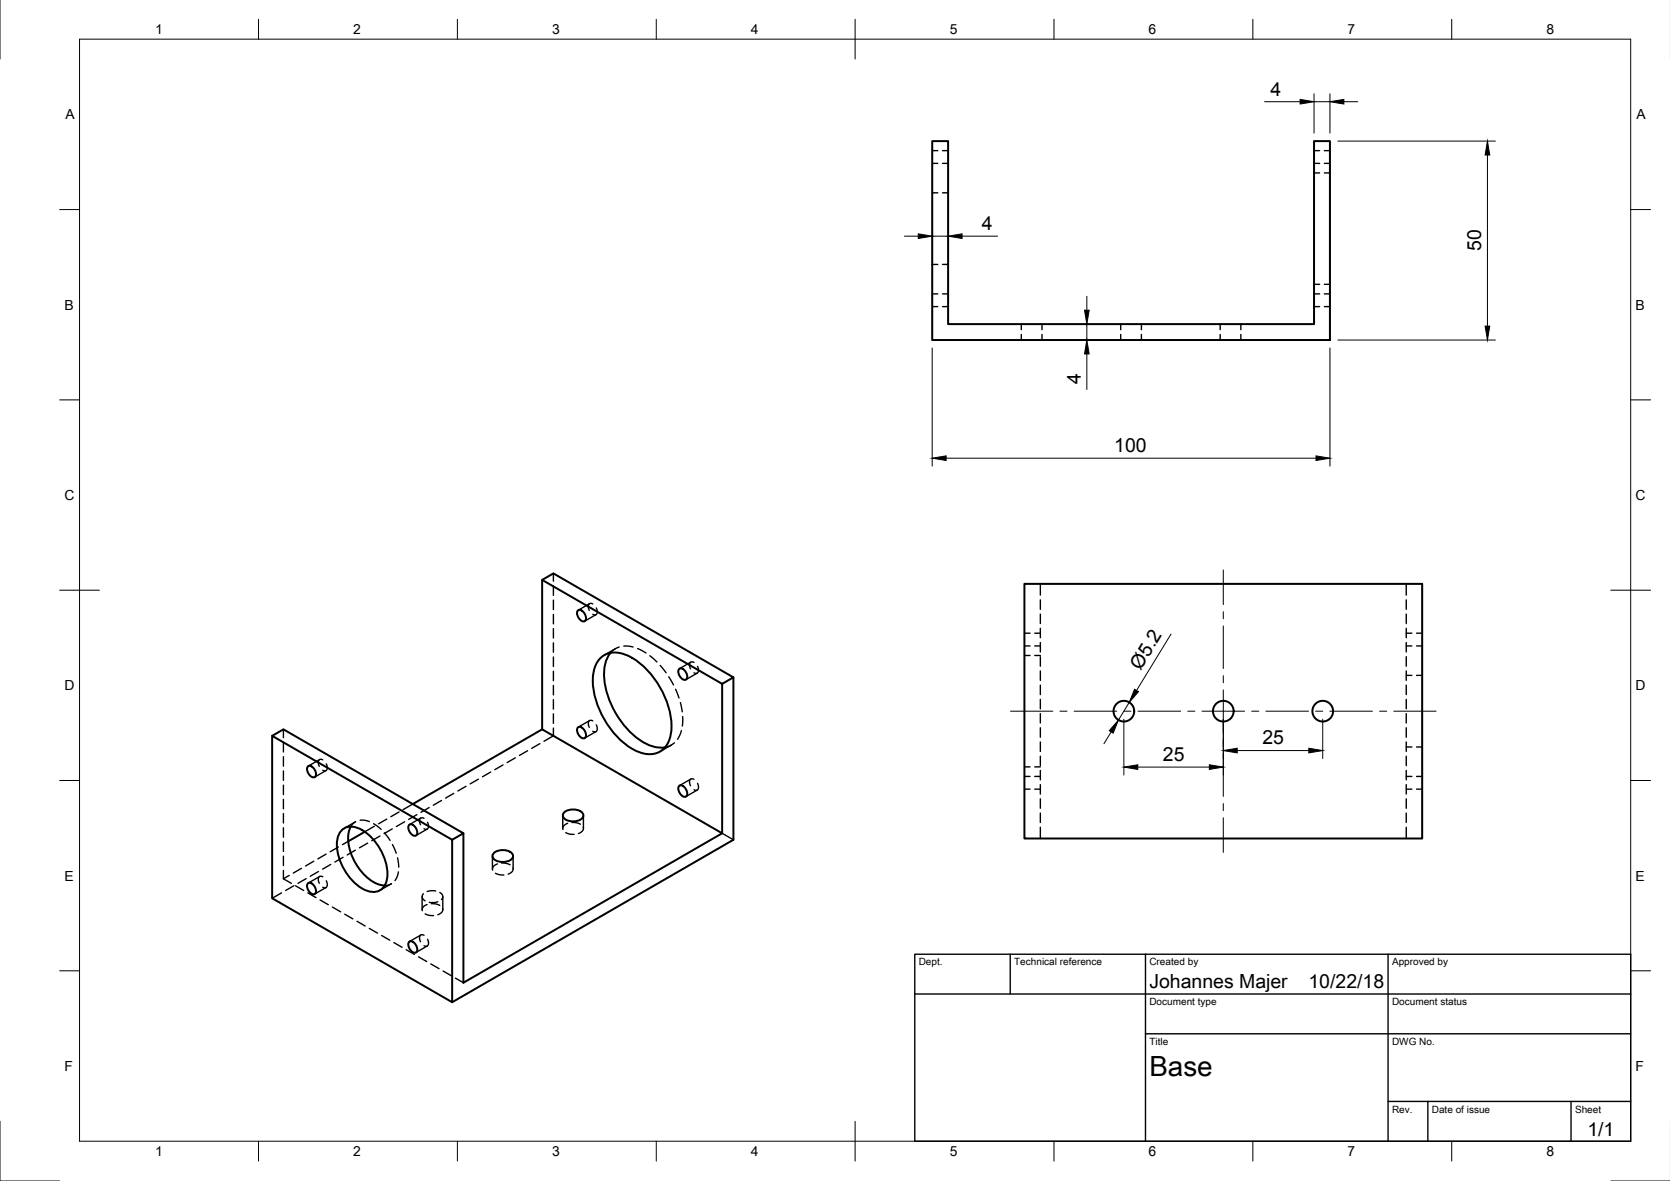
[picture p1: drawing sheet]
<svg xmlns="http://www.w3.org/2000/svg" width="420mm" height="297mm" viewBox="0 0 420 297" stroke-linecap="round" stroke-linejoin="round" font-family="sans-serif">
<!-- layer: Hidden -->
<g fill="none" stroke="#000" stroke-width=".35">
<path d="M234.5 37.9h1.4M237.1 37.9h1.4M330.6 37.9h1.4M333.2 37.9h1.4M234.5 41.1h1.4M234.5 48.5h1.4M237.1 41.1h1.4M237.1 48.5h1.4M330.6 41.1h1.4M330.6 43.5h1.4M333.2 41.1h1.4M333.2 43.5h1.4"/>
<path d="M234.5 77.1h1.4M234.5 73.9h1.4M234.5 66.5h1.4M237.1 77.1h1.4M237.1 73.9h1.4M237.1 66.5h1.4M330.6 77.1h1.4M330.6 73.9h1.4M330.6 71.5h1.4M333.2 77.1h1.4M333.2 73.9h1.4M333.2 71.5h1.4"/>
<path d="M257 81.5v1.4M257 84.1v1.4M262.2 81.5v1.4M262.2 84.1v1.4M282 81.5v1.4M282 84.1v1.4M287.2 81.5v1.4M287.2 84.1v1.4M307 81.5v1.4M307 84.1v1.4M312.2 81.5v1.4M312.2 84.1v1.4"/>
<path d="M139.2 144.2v2M139.2 147.4v2.4M139.2 150.9v2.4M139.2 154.5v2.4M139.2 158.1v2.4M148.3 151.8l-2.8 1.7M149.1 151.9a.8 .8 0 0 0-1 .1 .8 .8 0 0 0 0 1.1l.2 .4M149.9 154.6l-2.8 1.6M150 152.9l.2 .4a.8 .8 0 0 1 0 1.1 .8 .8 0 0 1-1.1 .1M257.7 159.3h1.4M260.3 159.3h1.4M261.7 146.9v2.8"/>
<path d="M261.7 150.9v2.4M261.7 154.4v2.4M261.7 158v2.4M353.8 159.3h1.4M353.8 146.9v2.8M353.8 150.9v2.4M353.8 154.4v2.4M353.8 158v2.4M356.4 159.3h1.4M139.2 161.7v2.4M139.2 165.2v2.4M139.2 168.8v2.4"/>
<path d="M139.2 172.4v2.4M139.2 176v2.4M139.2 179.5v2.4M154.9 163.1l-2.9 1.7M155.8 162.7l-1.2 .6-1 .9M156.9 162.5l2.4 .2M160.4 163.1l2.1 1.1M163.5 164.9l1.8 1.6M166.1 167.4l1.5 1.8M168.3 170.2l1.1 2.1M170 173.3l.8 2.3M171.2 176.7l.4 2.3"/>
<path d="M173.8 166.5l-2.8 1.7M174.6 166.6a.8 .8 0 0 0-1 .1 .8 .8 0 0 0 0 1.1l.1 .4M175.4 169.3l-2.8 1.6M175.5 167.6l.2 .4a.8 .8 0 0 1 0 1.1 .8 .8 0 0 1-1.1 .1M257.7 162.5h1.4M257.7 164.9h1.4M260.3 162.5h1.4M260.3 164.9h1.4M261.7 161.6v2.4M261.7 165.2v2.4M261.7 168.7v2.4M261.7 172.3v2.4"/>
<path d="M261.7 175.9v2.4M261.7 179.5v2.4M353.8 162.5h1.4M353.8 169.9h1.4M353.8 161.6v2.4M353.8 165.2v2.4M353.8 168.7v2.4M353.8 172.3v2.4M353.8 175.9v2.4M353.8 179.5v2.4M356.4 162.5h1.4M356.4 169.9h1.4"/>
<path d="M71.3 183.4v2.2M71.3 186.7v2.4M71.3 190.3v2.4M71.3 193.9v2.4M71.3 197.5v2.4M80.4 191l-2.8 1.7M81.2 191.1a.8 .8 0 0 0-1 .2 .8 .8 0 0 0 0 1l.1 .4M82 193.8l-2.8 1.6M82.1 192.1l.2 .4a.8 .8 0 0 1 0 1.1 .8 .8 0 0 1-1.1 .1M114.2 199.5l-2.1 1.2M117.3 197.8l-2.1 1.1M120.4 196l-2.1 1.2"/>
<path d="M123.5 194.2l-2.1 1.2M126.6 192.4l-2.1 1.2M129.6 190.6l-2 1.2M132.7 188.8l-2 1.2M135.8 187l-2 1.2M139.2 183.1v2l-2.3 1.3M148.3 181.2l-2.8 1.7M149.1 181.3a.8 .8 0 0 0-1 .2 .8 .8 0 0 0 0 1l.2 .4M149.9 184l-2.8 1.6M150 182.3l.2 .4a.8 .8 0 0 1 0 1.1 .8 .8 0 0 1-1.1 .1M168.9 187.4l-2.9 1.6M169.7 186.8l-1.1 .8-1.3 .4"/>
<path d="M171.4 183.8l-.9 2.1M171.8 180.2l-.1 2.4M173.8 195.9l-2.8 1.7M174.6 196a.8 .8 0 0 0-1 .2 .8 .8 0 0 0 0 1l.1 .4M175.4 198.7l-2.8 1.7M175.5 197l.2 .4a.8 .8 0 0 1 0 1.1 .8 .8 0 0 1-1.1 .1M257.7 195.3h1.4M257.7 198.5h1.4M257.7 192.9h1.4M260.3 195.3h1.4M260.3 198.5h1.4M260.3 192.9h1.4"/>
<path d="M261.7 183v2.4M261.7 186.6v2.4M261.7 190.2v2.4M261.7 193.8v2.3M261.7 197.3v2.4M353.8 195.3h1.4M353.8 198.5h1.4M353.8 187.9h1.4M353.8 183v2.4M353.8 186.6v2.4M353.8 190.2v2.4M353.8 193.8v2.3"/>
<path d="M353.8 197.3v2.4M356.4 195.3h1.4M356.4 198.5h1.4M356.4 187.9h1.4M71.3 201v2.4M71.3 204.6v2.4M71.3 208.2v2.4M71.3 211.8v2.3M71.3 215.3v2.4M71.3 218.9v2.1M75.8 218.4l-2 1.2M78.9 216.6l-2 1.2"/>
<path d="M80.1 219.2l-2 1.2M82 214.8l-2 1.2M83.2 217.4l-2 1.2M85.1 213l-2 1.2M86.3 215.6l-2.1 1.2M87.6 211.6l-1.4 .8M89.4 213.8l-2.1 1.2M89.4 206.7l-2.8 1.6M89.5 206.7l-1.2 1.2M90.6 206.3h1.2l1.1 .3M92.5 212.1l-2.1 1.1M94 207.2l1.9 1.4"/>
<path d="M94.2 207.8l-2.4 1.4M95.6 210.3l-2.1 1.2M96.7 209.5l1.4 1.9M97.3 206l-2.1 1.2M98.7 208.5l-2.1 1.2M98.7 212.4l1 2.2M100 215.7l.3 2.4M100.2 219.3l-.3 1.1-.5 1.1M100.4 204.2l-2.1 1.2M101.8 206.7l-2.1 1.2M103.9 202.2l-2.5 1.4M104.9 204.9l-2.1 1.2"/>
<path d="M105.9 205.7l-2.8 1.7M106.7 205.8a.8 .8 0 0 0-1.1 .2 .8 .8 0 0 0 0 1l.2 .4M107.5 208.5l-2.8 1.7M107.6 206.8l.1 .5a.8 .8 0 0 1 0 1 .8 .8 0 0 1-1 .1M108 203.1l-2.1 1.2M111.1 201.3l-2.1 1.2M123.9 215.3v3.3M124.7 219.6l.9 .4 1.2 .1M125.1 217.3a1.38 1.38 0 0 0-1.2 1.5M126.2 217.1h1.1l1 .4M129.1 218.3a1.37 1.37 0 0 1-1.3 1.6M129.1 215.3v3.3"/>
<path d="M141.6 205.1v3.3M142.3 209.4l1 .4 1.2 .1M142.8 207.1a1.38 1.38 0 0 0-1.2 1.5M143.9 206.9h1.1l1 .4M146.7 208.1a1.38 1.38 0 0 1-1.2 1.5M146.8 205.1v3.3M181.7 209.6l2.8 1.6M261.7 200.9v2.4M261.7 204.5v2.4M261.7 208.1v2.8M353.8 200.9v2.4M353.8 204.5v2.4"/>
<path d="M353.8 208.1v2.8M70.8 224.6l-2.3 1.3M71.3 221l2 1.2M72.8 220.2l-1.5 .8M73.9 222.8l-2 1.2M74.3 222.8l2.1 1.2M77 221l-2 1.2M77.4 224.6l2.1 1.2M80.4 220.5l-2.8 1.6M80.5 226.4l2.1 1.1M81.2 220.5a.8 .8 0 0 0-1 .2 .8 .8 0 0 0 0 1l.1 .5M82 223.2l-2.8 1.7"/>
<path d="M82.1 221.5l.2 .5a.8 .8 0 0 1 0 1 .8 .8 0 0 1-1.1 .1M83.6 228.1l2.1 1.2M86.7 229.9l2.1 1.2M89.8 231.7l2.1 1.2M92.9 233.5l2.1 1.2M96 235.3l2.1 1.2M98.4 222.3l-2.8 1.6M98.5 222.3l-1.7 .4M99.1 237.1l2.1 1.2M102.2 238.9l2.1 1.2M105.9 235.2l-2.8 1.6M106.2 225.5v3.3"/>
<path d="M106.5 224.8a1.07 1.07 0 0 0 .5 1.8M106.7 235.2a.8 .8 0 0 0-1.1 .2 .8 .8 0 0 0 0 1l.2 .5M107 229.8l.9 .4 1.2 .1M107.5 227.5h-.1a1.38 1.38 0 0 0-1.2 1.6M107.5 237.9l-2.8 1.7M107.6 236.2l.1 .5a.8 .8 0 0 1 0 1 .8 .8 0 0 1-1 .2M108.5 227.3l1.1 .1 1 .3M109.6 224.1l-1-.1-1.1 .2M110.1 226.8l-1 .2-1.1-.1M110.6 224.5a1.08 1.08 0 0 1 .5 1.7M111.4 228.5a1.37 1.37 0 0 1-1.2 1.6M111.4 225.5v3.3"/>
<path d="M105.3 240.7l2.1 1.1M108.4 242.4l2.1 1.2M111.5 244.2l2 1.2M114.6 246l2 1.2"/>
</g>
<!-- layer: Visible -->
<g fill="none" stroke="#000" stroke-width=".5">
<path d="M234.5 35.5h4v46h92.1v-46h4v50h-100.1zM136.4 145.9v37.5l45.3 26.2-65.1 37.6v-37.6M145.4 153.5a1.38 1.38 0 0 1 1.8 1.1 .97 .97 0 0 1 .3 1 .97 .97 0 0 1-.8 .7 2.09 2.09 0 0 1-1.3-2.8zM257.7 146.9h100.1v64h-100.1zM150.9 165.7a5.7 5.7 0 0 1 6.9-.9 21.1 21.1 0 0 1 11.1 19.2 5.5 5.5 0 0 1-6.3 5.6 15.4 15.4 0 0 1-9.8-7.3 18.7 18.7 0 0 1-3.4-13.8l.4-1.1zM153.6 164.2a10.1 10.1 0 0 0-1.3 8.4 22 22 0 0 0 10.1 14.4 8 8 0 0 0 4.9 1M170.9 168.2a1.38 1.38 0 0 1 1.8 1.1 .97 .97 0 0 1 .3 1 .97 .97 0 0 1-.9 .7 2.09 2.09 0 0 1-1.2-2.8zM181.7 172l2.8-1.6-45.3-26.2-2.8 1.7 45.3 26.1v37.6M184.5 170.4v40.8l-70.7 40.9-45.3-26.2v-40.8M77.5 192.8a1.38 1.38 0 0 1 1.8 1 .97 .97 0 0 1 .3 1 .97 .97 0 0 1-.9 .7 2.09 2.09 0 0 1-1.2-2.7zM136.4 183.4l-32.5 18.8M145.4 183a1.38 1.38 0 0 1 1.8 1 .97 .97 0 0 1 .3 1 .97 .97 0 0 1-.8 .7 2.09 2.09 0 0 1-1.3-2.7z"/>
<path d="M170.9 197.7a1.38 1.38 0 0 1 1.8 1 .97 .97 0 0 1 .3 1.1 .97 .97 0 0 1-.9 .6 2.09 2.09 0 0 1-1.2-2.7zM85.8 209a3.9 3.9 0 0 1 5.3-.2 13.8 13.8 0 0 1 6.3 12 3.6 3.6 0 0 1-5.3 3.1 13.5 13.5 0 0 1-7.3-12.5l.2-.9zM88.3 207.9a10 10 0 0 0 1.1 9.2 10 10 0 0 0 7.4 5.6M91.8 209.2l-4.2 2.4M102.9 207.5a1.38 1.38 0 0 1 1.9 1 .97 .97 0 0 1 .3 1.1 .97 .97 0 0 1-.9 .6 2.09 2.09 0 0 1-1.3-2.7zM113.8 211.2l2.8-1.6-45.3-26.2-2.8 1.7 45.3 26.1v40.9M124.2 214.6a3.5 3.5 0 0 1 4.8 .3 1.63 1.63 0 0 1-1.8 1.9 3.1 3.1 0 0 1-3.2-1.1v-.8zM141.9 204.3a3.5 3.5 0 0 1 4.8 .4 1.63 1.63 0 0 1-1.9 1.8 3.1 3.1 0 0 1-3.1-1v-.8zM77.5 222.2a1.38 1.38 0 0 1 1.8 1 .97 .97 0 0 1 .3 1.1 .97 .97 0 0 1-.9 .6 2.09 2.09 0 0 1-1.2-2.7zM102.9 236.9a1.38 1.38 0 0 1 1.9 1 .97 .97 0 0 1 .3 1.1 .97 .97 0 0 1-.9 .6 2.09 2.09 0 0 1-1.3-2.7z"/>
<circle cx="282.8" cy="178.9" r="2.6"/>
<circle cx="307.8" cy="178.9" r="2.6"/>
<circle cx="332.8" cy="178.9" r="2.6"/>
</g>
<!-- layer: Border -->
<g fill="none" stroke="#000" stroke-width=".25">
<path d="M0 -.1v15M20 9.9h390.3v277.1h-390.3zM65 4.8v5.1M115.1 4.8v5.1M165.1 4.8v5.1M215.1 4.8v10.1M265.2 4.8v5.1M315.2 4.8v5.1M365.2 4.8v5.1M15 52.7h5M410.3 52.7h5M15 100.6h5"/>
<path d="M410.3 100.6h5M15 148.4h10M405.3 148.4h10M15 196.3h5M410.3 196.3h5M15 244.2h5M410.3 244.2h5M0 282v15h15M65 287v5M115.1 287v5M165.1 287v5M215.1 282v10"/>
<path d="M265.2 287v5M315.2 287v5M365.2 287v5M405.3 297h14.9"/>
</g>
<!-- layer: TitleBlock -->
<path d="M230.2 240h180.1v47h-180.1zM230.2 250h180.1M254.2 240v10M288.2 240v47M349.2 240v47M288.2 260h122.1M349.2 277h61.1M359.2 277v10M395.3 277v10" fill="none" stroke="#000" stroke-width=".35"/>
<!-- layer: Dimensions -->
<g fill="none" stroke="#000" stroke-width=".25">
<path d="M318.2 25.6h8.9M330.6 23.6v9.9M330.6 25.6h4M334.6 23.6v9.9M336.6 35.5h39.6M338.1 25.6h3.5M374.2 39v43M227.5 59.4h3.5M234.5 59.4h4M242 59.4h9M273.4 74.5v3.5M234.5 87.5v29.7"/>
<path d="M273.4 81.5v4M273.4 89v9M334.6 87.5v29.7M336.6 85.5h39.6M238 115.2h93.1M294.6 159.5l-8.7 14.2M284.1 176.7l-2.7 4.4M279.6 184.1l-1.9 3M282.8 180.9v14M286.3 192.9h18M307.8 180.9v14M311.3 188.8h18"/>
<path d="M332.8 180.9v9.9"/>
</g>
<g fill="#000" stroke="#000" stroke-width=".25">
<path d="M327.1 25l3.5 .6-3.5 .6zM334.6 25.6l3.5-.6v1.2zM374.2 35.5l.6 3.5h-1.2zM231 58.8l3.5 .6-3.5 .6zM238.5 59.4l3.5-.6v1.2zM272.9 78h1.1l-.6 3.5zM273.4 85.5l.6 3.5h-1.1zM373.6 82h1.2l-.6 3.5zM234.5 115.2l3.5-.5v1.1zM331.1 114.7l3.5 .5-3.5 .6zM285.4 173.4l1 .6-2.3 2.7zM281.4 181.1l-1.3 3.3-1-.6z"/>
<path d="M282.8 192.9l3.5-.5v1.1zM304.3 192.4l3.5 .5-3.5 .6zM307.8 188.8l3.5-.6v1.2zM329.3 188.2l3.5 .6-3.5 .6z"/>
</g>
<!-- layer: Center Lines -->
<g fill="none" stroke="#000" stroke-width=".25">
<path d="M307.8 143.3v8.8M307.8 153.9v1.7M307.8 157.4v10.8M254.2 178.9h10.7M266.7 178.9h1.8M270.2 178.9h10.8M282.8 178.9h1.7M286.3 178.9h10.7M298.8 178.9h1.8M302.4 178.9h10.7M307.8 169.9v1.8M307.8 173.5v10.7"/>
<path d="M314.9 178.9h1.8M318.5 178.9h10.7M331 178.9h1.8M334.6 178.9h10.7M347.1 178.9h1.8M350.7 178.9h10.6M307.8 186v1.8M307.8 189.6v10.7M307.8 202.1v1.8M307.8 205.7v8.7"/>
</g>
<text font-size="7" x="289.2" y="270.5">Base</text>
<g font-size="4.9">
<text x="319.6" y="24.1">4</text>
<text x="247" y="57.9">4</text>
<text x="372.7" y="63.2" transform="rotate(-90 372.7 63.2)">50</text>
<text x="271.9" y="96.5" transform="rotate(-90 271.9 96.5)">4</text>
<text x="280.3" y="113.7">100</text>
<text x="287" y="168.7" transform="rotate(-59 287 168.7)">Ø5.2</text>
<text x="292.6" y="191.4">25</text>
<text x="317.6" y="187.2">25</text>
<text x="289.2" y="248.5">Johannes Majer</text>
<text x="329.2" y="248.5">10/22/18</text>
<text x="399.4" y="285.6">1/1</text>
</g>
<g font-size="3.5">
<text x="39" y="8.6">1</text>
<text x="88.9" y="8.6">2</text>
<text x="138.9" y="8.6">3</text>
<text x="188.9" y="8.6">4</text>
<text x="239" y="8.6">5</text>
<text x="288.9" y="8.6">6</text>
<text x="339" y="8.6">7</text>
<text x="389.1" y="8.6">8</text>
<text x="16.4" y="30">A</text>
<text x="411.7" y="30">A</text>
<text x="16.2" y="77.9">B</text>
<text x="411.5" y="77.9">B</text>
<text x="16.3" y="125.8">C</text>
<text x="411.5" y="125.8">C</text>
<text x="16.2" y="173.6">D</text>
<text x="411.5" y="173.6">D</text>
<text x="16.3" y="221.5">E</text>
<text x="411.5" y="221.5">E</text>
<text x="16.3" y="269.4">F</text>
<text x="411.5" y="269.4">F</text>
<text x="39" y="290.8">1</text>
<text x="88.9" y="290.8">2</text>
<text x="138.9" y="290.8">3</text>
<text x="188.9" y="290.8">4</text>
<text x="239" y="290.8">5</text>
<text x="288.9" y="290.8">6</text>
<text x="339" y="290.8">7</text>
<text x="389.1" y="290.8">8</text>
</g>
<g font-size="2.5">
<text x="231.2" y="242.8">Dept.</text>
<text x="255.2" y="242.8">Technical reference</text>
<text x="289.2" y="242.8">Created by</text>
<text x="350.2" y="242.8">Approved by</text>
<text x="289.2" y="252.8">Document type</text>
<text x="350.2" y="252.8">Document status</text>
<text x="289.2" y="262.8">Title</text>
<text x="350.2" y="262.8">DWG No.</text>
<text x="350.2" y="279.8">Rev.</text>
<text x="360.2" y="279.8">Date of issue</text>
<text x="396.3" y="279.8">Sheet</text>
</g>
</svg>
